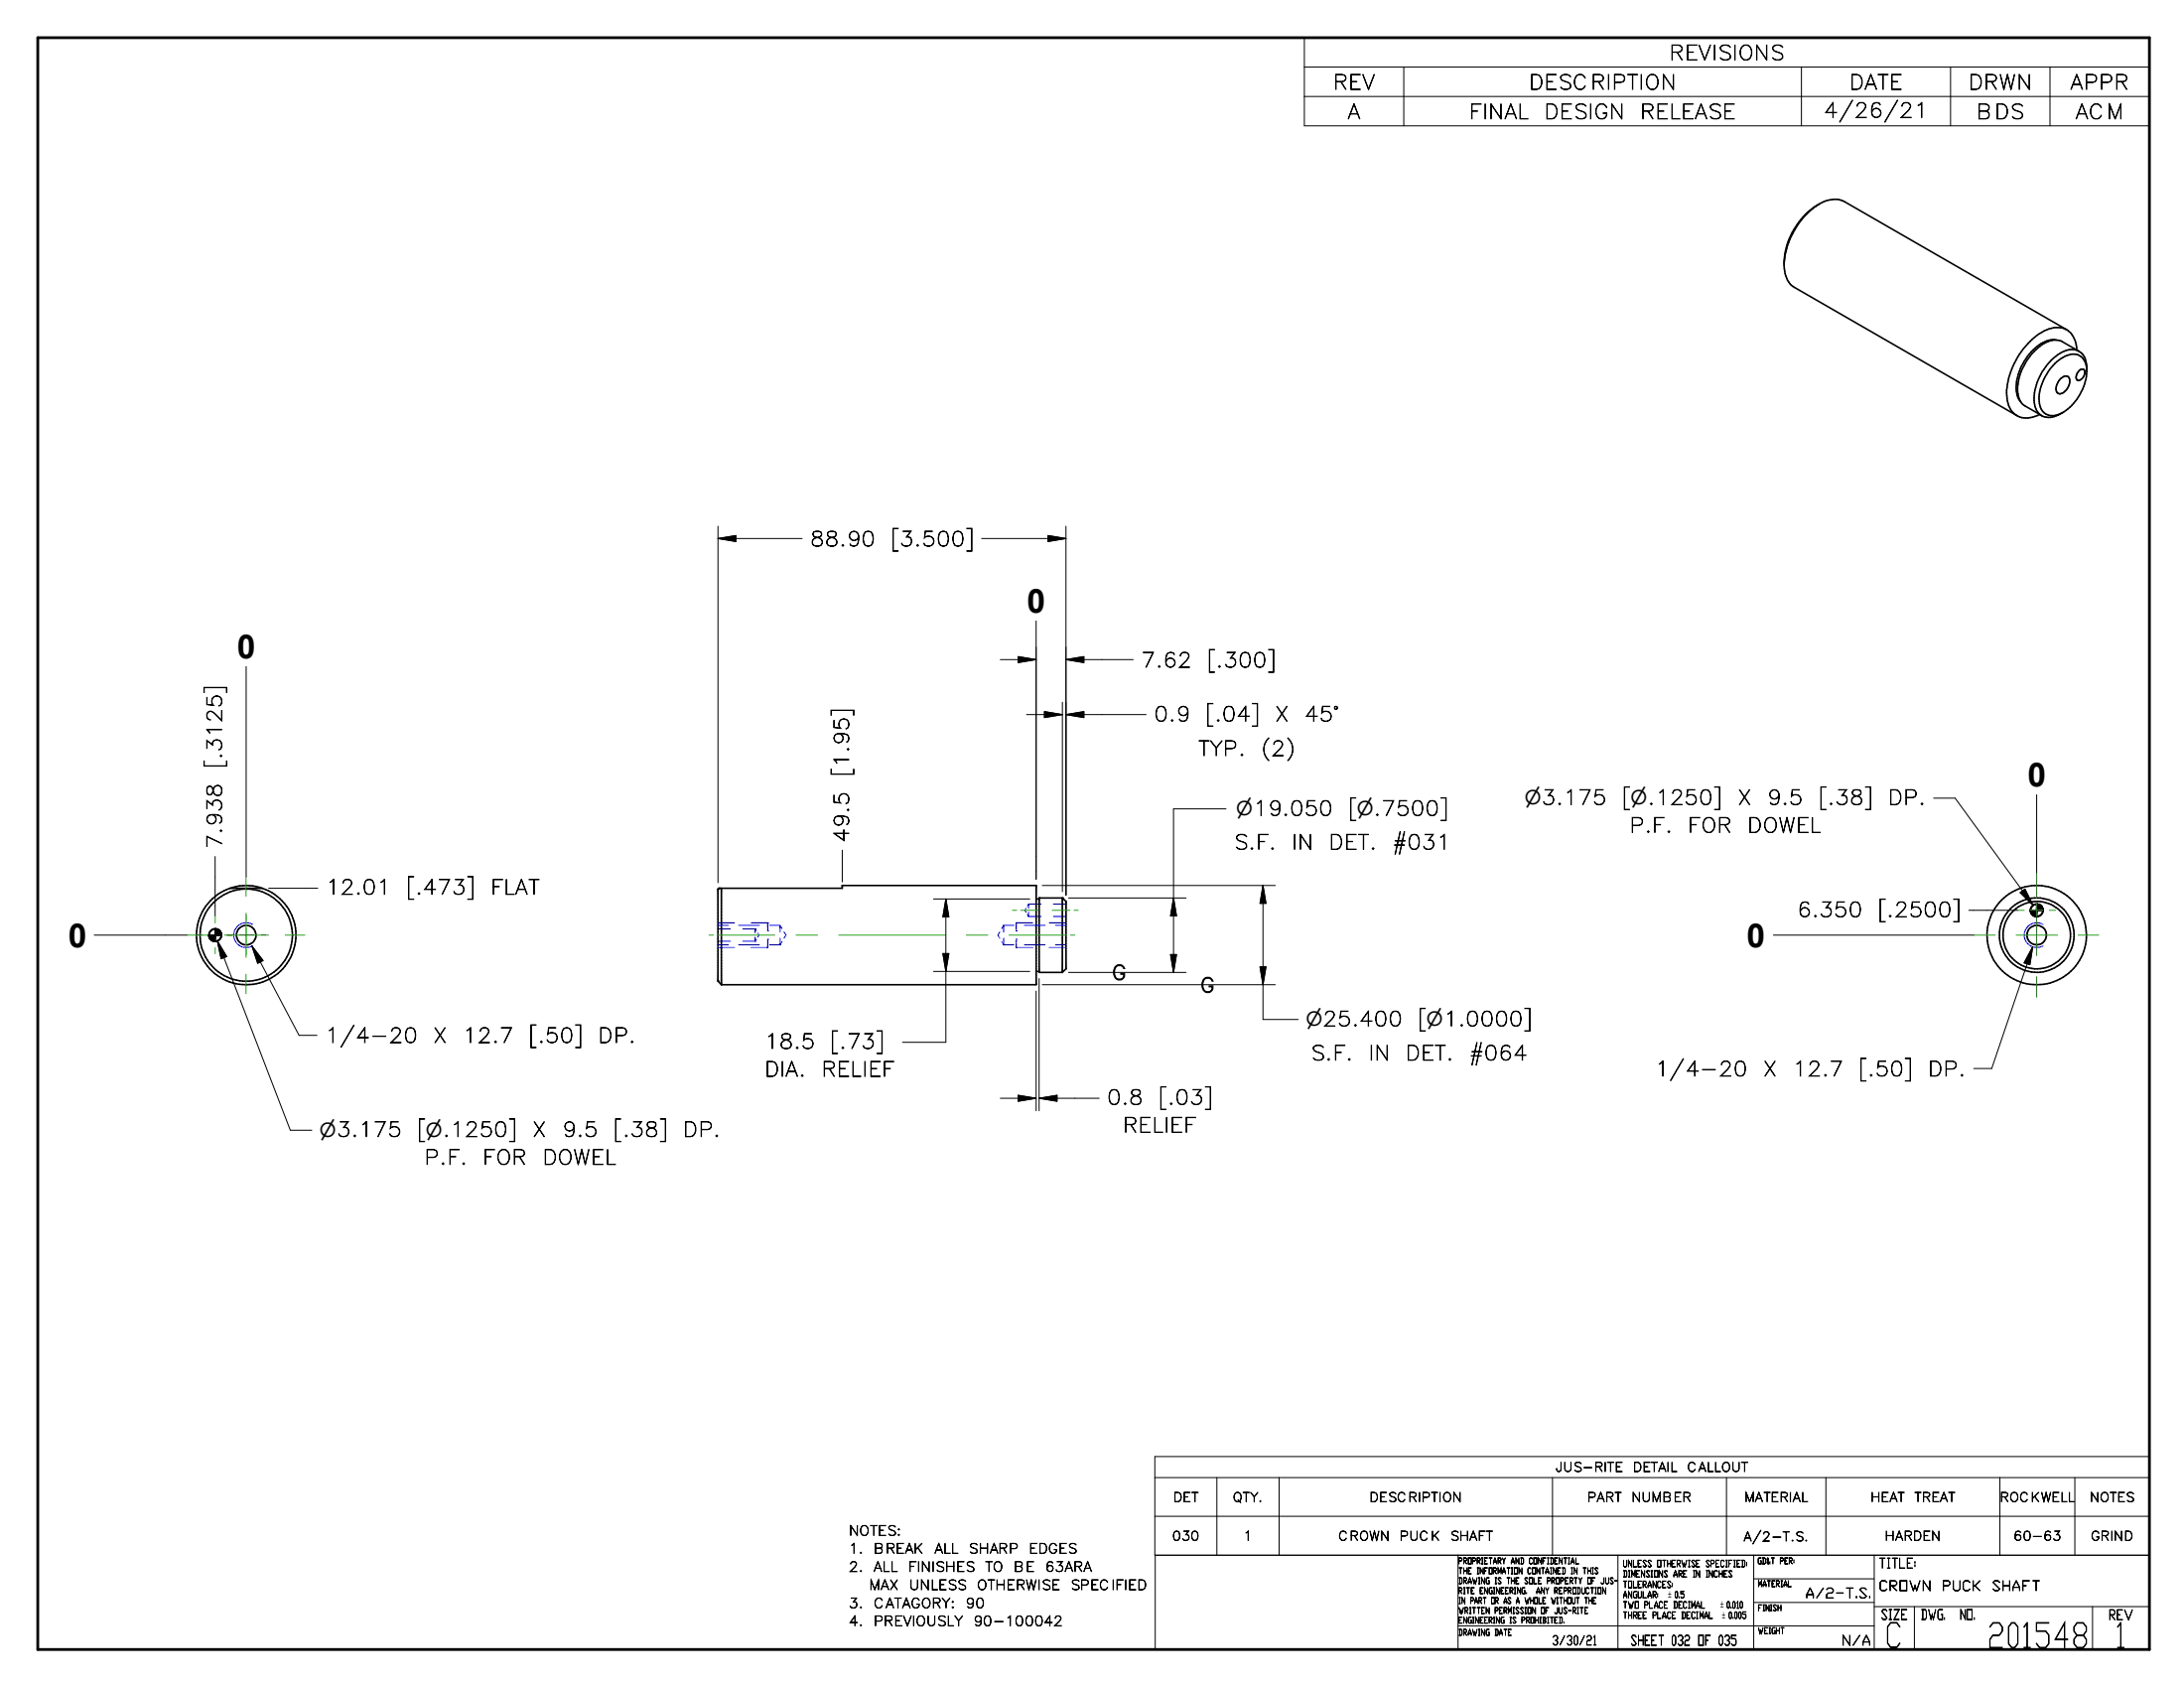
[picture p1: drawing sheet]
<svg xmlns="http://www.w3.org/2000/svg" width="279mm" height="216mm" viewBox="0 0 279 216" stroke-linecap="round" stroke-linejoin="round" font-family="sans-serif">
<g fill="none" stroke="#00f" stroke-width=".13">
<path d="M32.3 118.2a1.59 1.59 0 0 0-2.4 1.4 1.59 1.59 0 0 0 2.4 1.4M91.9 118.8h1.5M91.9 118.4h1.3M91.9 118h2.1M94.5 118.4h2.6M95 118.8h1.6M96.1 118h2.1M96.6 118.8h.1M96.6 118.8v.6M96.6 119.9v.5M96.6 118.8l.2 .3M96.9 119.4l.2 .2-.2 .3"/>
<path d="M98.2 118h.1M98.2 119.1h.1M98.2 118v1.1M98.5 118.4h1.3l.2 .4M99.8 118.4v.8M100.3 119.2l.3 .4-.3 .4M127.9 119.2l-.2 .4 .2 .4M128.4 118.4h1.3M128.4 118.4v.8M128.4 118.4l-.2 .4M130 119.1h.1M130 118h.1"/>
<path d="M130 118h2.1M130 118v1.1M131.1 118.4h2.6M131.3 116.2l-.2 .2 .2 .3M131.4 117l.2 .2M131.6 115.6h.1M131.6 117.2h.1M131.6 115.6v.6M131.6 116.7v.5M131.6 115.6l-.2 .3M131.6 115.6h1.6M131.6 117.2h1.6"/>
<path d="M134.2 118h2.2M134.8 115.6h1.6M134.8 117.2h1.6M135 118.4h1.4M261.4 118.2a1.59 1.59 0 0 0-2.4 1.4 1.59 1.59 0 0 0 2.4 1.4M91.9 120.4h1.5M91.9 120.8h1.3M91.9 121.2h2.1M94.5 120.8h2.6M95 120.4h1.6M96.6 120.4h.1M96.8 120.1l-.2 .3"/>
<path d="M98.2 120.1h.1M98.2 120.1v1.1h-2.1M98.5 120.8h1.3M99.8 120.8h.1M99.8 120v.8M100 120.4l-.2 .4M128.2 120.4l.2 .4M128.4 120.8h.1M128.4 120.8h1.3M128.4 120v.8M130 120.1h.1M130 120.1v1.1h2.1"/>
<path d="M131.1 120.8h2.6M134.2 121.2h2.2M135 120.8h1.4"/>
</g>
<g fill="none" stroke="#000" stroke-width=".2">
<path d="M228.2 33.5a3.4 3.4 0 0 0 1.4 3.3l28.4 16.4M228.3 33.3a9.6 9.6 0 0 1 5.2-7.6 3 3 0 0 1 2.4 .1l28.5 16.4M232.7 26.1a9.2 9.2 0 0 0-4.5 7.6M263.1 43.5a3.7 3.7 0 0 0-3.3 1.5 6.5 6.5 0 0 0-1.7 5.5l.1 .5 .3 .4M263.6 48.4a.71 .71 0 0 1 1.1-.1 1.63 1.63 0 0 1-1.2 2.1 .76 .76 0 0 1-.4-1.2zM265.7 44.8a2.65 2.65 0 0 0-2.1-2.9 5.1 5.1 0 0 0-4.2 2 9.7 9.7 0 0 0-2.7 6.7 2.65 2.65 0 0 0 1.9 2.8 3.7 3.7 0 0 0 2.3-.4M266 44.9l-2.1-1.2a2.78 2.78 0 0 0-3.2 .8 7.1 7.1 0 0 0-2.5 5.9 1.93 1.93 0 0 0 .9 1.5l2.1 1.3M266 47.4a.4 .4 0 0 1 .7 .1 .94 .94 0 0 1-1 1.1 .94 .94 0 0 1 .3-1.2zM267 47.2a1.79 1.79 0 0 0-1.8-1.9 5.3 5.3 0 0 0-3.9 3.5 3.7 3.7 0 0 0 .1 3.9 1.87 1.87 0 0 0 2.4 .1 6.5 6.5 0 0 0 3.1-6.6 1.87 1.87 0 0 0-2.9-1.3 7 7 0 0 0-3.7 6.9 1.84 1.84 0 0 0 2.7 1.4l.9-.4M26.7 119.7l.1 .3M26.7 119.5v.2M26.7 119.7l.3 .5"/>
<path d="M26.9 119.1l-.1 .3M27.4 118.8l-.3 .1-.2 .2M27.6 118.8l.3 .1M27.7 118.8h-.3l-.3 .1a.74 .74 0 0 0-.4 .7M27.7 118.8l.5 .3M27.7 118.8l.3 .2 .3 .3M28 119l.2 .2M28.2 119.1l.1 .2M28.3 119.3v.3M28.3 119.3v.2M28.3 119.5a.8 .8 0 0 1-.4 .8M28.3 119.7l-.1 .3"/>
<path d="M29.4 113.6h4.2M29.4 113.6a6.2 6.2 0 0 1 4.2 0M29.4 113.6a6.3 6.3 0 0 0-3 9.8 6.3 6.3 0 0 0 10.2 0 6.3 6.3 0 0 0-3-9.8M91.9 113.7h.1M91.9 113.7l.1-.1h15.8v-.3h24.8v12.6M91.9 113.7v11.8M92.3 113.6v12.3M132.6 115h.3M132.9 114.9h.1M132.9 114.9v9.5h3M132.9 114.9h3M135.9 114.9h.1"/>
<path d="M135.9 114.9v9.5M135.9 114.9l.5 .4v8.6l-.5 .5M259.8 116.4v.4M259.8 116.6l.1 .3M259.9 116.8a.7 .7 0 0 0 .6 .4M260.5 115.6a.79 .79 0 0 0-.6 1.3 .79 .79 0 0 0 1.4-.1M260.6 115.6l.2 .1M260.6 115.6l.5 .2M260.9 115.7l.2 .2M261.1 115.8a.8 .8 0 0 0-1.3 .6M261.1 115.8l.1 .2M261.2 115.9v.1"/>
<path d="M261.2 116l.1 .3M261.2 116l.2 .5-.1 .3M261.3 116.7l-.3 .4-.4 .1M261.4 116.4l-.1 .3M26.8 120l.5 .4M26.8 120l.2 .2M27 120.2l.4 .2M27.2 120.3l.4 .1M27.9 120.3l-.3 .1M28.2 120l-.2 .3-.4 .1M91.9 125.5h.1M91.9 125.5l.4 .4"/>
<path d="M92.3 125.9h40.3M132.6 124.2h.3"/>
<circle cx="31.5" cy="119.6" r="1.25"/>
<circle cx="31.5" cy="119.6" r="5.9"/>
<circle cx="260.6" cy="119.6" r="1.24"/>
<circle cx="260.6" cy="119.6" r="4.3"/>
<circle cx="260.6" cy="119.6" r="4.8"/>
<circle cx="260.6" cy="119.6" r="6.4"/>
</g>
<g fill="#000" stroke="#000" stroke-width=".2">
<path d="M26.7 119.7l.8-.1-.8 .1zM26.7 119.6h.8zM26.8 119.8l.7-.2zM26.7 119.7l.8-.1zM26.8 119.9l.7-.3-.7 .4zM27.5 118.8v.8zM27.6 118.8l-.1 .8zM27.7 118.8l-.2 .8zM27.8 118.8v.1l-.3 .7zM27.8 118.9l-.3 .7zM27.9 118.9l-.4 .7zM28 118.9v.1l-.5 .6z"/>
<path d="M28 119l-.5 .6zM28.1 119v.1l-.6 .5zM27.5 119.6l.6-.5h.1zM27.5 119.6l.7-.5zM27.5 119.6l.7-.4v.1zM27.5 119.6l.8-.3zM27.5 119.6l.8-.2zM27.5 119.6l.8-.1v.1zM27.5 119.6h.8zM259.8 116.5l.8-.1-.8 .2zM259.8 116.4h.8zM259.8 116.6l.8-.2z"/>
<path d="M259.8 116.7l.8-.3zM259.8 116.7l.8-.3-.8 .4zM259.8 116.8l.8-.4zM259.9 116.8l.7-.4-.7 .5zM259.9 116.9l.7-.5zM260 117l.6-.6-.6 .6zM260.6 116.4l-.6 .6zM260.6 116.4l-.5 .7v-.1zM260.6 116.4l-.5 .7zM260.6 116.4l-.4 .7zM260.6 116.4l-.3 .8zM260.6 116.4l-.2 .8z"/>
<path d="M260.6 116.4l-.1 .8h-.1zM260.6 116.4l-.1 .8zM260.6 115.6v.8zM260.7 115.6l-.1 .8zM260.7 115.7h.1l-.2 .7zM260.8 115.7l-.2 .7zM260.9 115.7l-.3 .7zM261 115.7l-.4 .7zM261 115.8h.1l-.5 .6zM261.1 115.8l-.5 .6zM260.6 116.4l.5-.5h.1zM260.6 116.4l.6-.4z"/>
<path d="M260.6 116.4l.6-.4 .1 .1zM260.6 116.4l.7-.3zM260.6 116.4l.7-.2zM260.6 116.4l.7-.1zM260.6 116.4l.7-.1 .1 .1zM260.6 116.4h.8zM26.8 120l.7-.4zM26.9 120.1l.6-.5-.6 .5zM26.9 120.1l.6-.5zM26.9 120.1l.6-.5-.5 .6zM27.5 119.6l-.5 .6zM27.5 119.6l-.4 .7z"/>
<path d="M27.5 119.6l-.3 .7h-.1zM27.5 119.6l-.3 .7zM27.5 119.6l-.2 .8zM27.5 119.6v.8h-.1zM27.5 119.6v.8z"/>
</g>
<path d="M4.8 4.8h270.2v206.2h-270.2z" fill="none" stroke="#000" stroke-width=".36"/>
<g fill="none" stroke="#000" stroke-width=".13">
<path d="M166.9 4.8h108.1v11.3h-108.1zM166.9 8.6h108.1M166.9 12.3h108.1M179.6 8.6v7.5M230.5 8.6v7.5M249.5 8.6v7.5M262.3 8.6v7.5M91.9 68.9h10.7M91.9 68.9l2.2-.4v.8zM91.9 67.3v45.6M125.6 68.9h10.8M132.6 79.4v33.1"/>
<path d="M134.1 68.5l2.3 .4-2.3 .4zM136.4 67.3v47.2M31.5 85.3v26.8M128 84.4h4.6M130.3 84l2.3 .4-2.3 .3zM131.3 91.4h4.6M133.6 91l2.3 .4-2.3 .4zM135.9 89.8v24.2M136.4 84.4h8.6M136.4 84.4l2.3-.4v.7zM136.4 91.4l2.3-.4v.8zM136.4 91.4h10.2"/>
<path d="M12.1 119.6h11.9M26.7 119.6h1.6M27.5 109.6v7.6M27.5 118.8v1.6M34.4 113.6h6.2M107.8 108.7v4.1M119.4 115h12.3M121 115v18.3h-5.5M121 115l.4 2.3h-.8zM133.3 113.3h29.9M136.7 114.9h15M150.1 114.9l.4 2.2h-.8z"/>
<path d="M156.8 103.5h-6.7v20.9M161.6 113.3v17.1h4.5M161.6 113.3l.4 2.2h-.8zM226.9 119.6h25.7M247.4 102.1h2.7l10 13.7M251.9 116.4h6.3M258.4 114.2l.7-.5 1 2.1zM259.8 116.4h1.6M260.6 101.7v10M260.6 115.6v1.6M27.8 120.3l9.3 24.3h2.8M27.8 120.3l1.2 2-.7 .3z"/>
<path d="M32.2 121l6.1 11.4h2.2M32.2 121l1.5 1.9-.7 .3zM119.4 124.2h12.3M120.6 122h.8l-.4 2.2zM132.6 126.8v15.3M132.9 125.2v16.9M133.3 125.9h29.9M136.7 124.4h15M149.7 122.1h.8l-.4 2.3zM161.2 123.7h.8l-.4 2.2zM260 121.1l-5.2 15.6h-2.3M260 121.1l-.3 2.3-.8-.2z"/>
<path d="M128 140.5h4.6M130.3 140.1l2.3 .4-2.3 .4zM132.9 140.5h7.7M132.9 140.5l2.3-.4v.8zM147.7 189h127.3M147.7 193.9h127.3M147.8 198.9v12.1h127.2v-24.7h-127.3v12.6h127.3M155.7 189v9.9M163.6 189v9.9M186.5 198.9v12.1M198.6 189v9.9M207 198.9v12.1"/>
<path d="M220.9 189v9.9M224.4 198.9v12.1M233.6 189v9.9M239.8 198.9v12.1M255.8 189v9.9M265.4 189v9.9M186.5 208h53.3M224.4 201.9h15.4M224.4 205h15.4M239.8 205.5h35.2M244.9 205.5v5.5M267.7 205.5v5.5"/>
</g>
<g fill="#000" stroke="#000" stroke-width=".13">
<path d="M91.9 68.9l2.2-.4v.8zM134.1 68.5l2.3 .4-2.3 .4zM130.3 84l2.3 .4-2.3 .3zM133.6 91l2.3 .4-2.3 .4zM136.4 84.4l2.3-.4v.7zM136.4 91.4l2.3-.4v.8zM121 115l.4 2.3h-.8zM150.1 114.9l.4 2.2h-.8zM161.6 113.3l.4 2.2h-.8zM258.4 114.2l.7-.5 1 2.1zM27.8 120.3l1.2 2-.7 .3zM32.2 121l1.5 1.9-.7 .3z"/>
<path d="M120.6 122h.8l-.4 2.2zM149.7 122.1h.8l-.4 2.3zM161.2 123.7h.8l-.4 2.2zM260 121.1l-.3 2.3-.8-.2zM130.3 140.1l2.3 .4-2.3 .4zM132.9 140.5l2.3-.4v.8z"/>
</g>
<g fill="none" stroke="#23a718" stroke-width=".13">
<path d="M24 119.6h2.5M26.7 119.6h1.6M27.5 117.2v.8M27.5 118.8v1.6M28.7 119.6h5.6M31.5 112.1v2.5M31.5 116.8v5.6M36.5 119.6h2.5M90.7 119.6h.5M91.8 119.6h7.3M101.8 119.6h2.8M107.3 119.6h13.6"/>
<path d="M123.7 119.6h2.7M129.1 119.6h7.3M129.5 116.4h.6M130.6 116.4h2.3M134.6 116.4h2.3M137 119.6h.5M137.4 116.4h.5M252.6 119.6h2.7M257.9 119.6h5.3M258.2 116.4h.8M259.8 116.4h1.6M260.6 111.7v3.2"/>
<path d="M260.6 115.6v6.6M262.2 116.4h.7M265.9 119.6h2.6M27.5 121.2v.8M31.5 124.6v2.5M260.6 124.9v2.7"/>
</g>
<g font-size="4.4">
<text x="241.1" y="210.7">C</text>
<text x="254.2" y="210.7">201548</text>
<text x="270.5" y="210.7">1</text>
</g>
<g font-size="4.2">
<text x="131.4" y="78.4">0</text>
<text x="30.3" y="84.2">0</text>
<text x="259.4" y="100.6">0</text>
<text x="8.7" y="121.1">0</text>
<text x="223.5" y="121.1">0</text>
</g>
<g font-size="2.6">
<text x="170.5" y="11.4">REV</text>
<text x="195.6" y="11.4">DESCRIPTION</text>
<text x="213.5" y="7.7">REVISIONS</text>
<text x="236.6" y="11.4">DATE</text>
<text x="251.8" y="11.4">DRWN</text>
<text x="264.8" y="11.4">APPR</text>
<text x="172.4" y="15.2">A</text>
<text x="187.9" y="15.2">FINAL</text>
<text x="197.5" y="15.2">DESIGN</text>
<text x="209.8" y="15.2">RELEASE</text>
<text x="233.3" y="15">4/26/21</text>
<text x="252.8" y="15.2">BDS</text>
<text x="265.5" y="15.2">ACM</text>
<text x="103.6" y="69.9">88.90</text>
<text x="114" y="69.9">[3.500]</text>
<text x="146" y="85.3">7.62</text>
<text x="154.4" y="85.3">[.300]</text>
<text x="147.6" y="92.2">0.9</text>
<text x="154.2" y="92.2">[.04]</text>
<text x="163.1" y="92.2">X</text>
<text x="166.9" y="92.2">45°</text>
<text x="28.4" y="98.3" transform="rotate(-90 28.4 98.3)">[.3125]</text>
<text x="108.6" y="99.3" transform="rotate(-90 108.6 99.3)">[1.95]</text>
<text x="153.3" y="96.6">TYP.</text>
<text x="161.3" y="96.6">(2)</text>
<text x="108.6" y="107.8" transform="rotate(-90 108.6 107.8)">49.5</text>
<text x="172.5" y="104.3">[n.7500]</text>
<text x="207.5" y="102.9">[n.1250]</text>
<text x="208.5" y="106.5">P.F.</text>
<text x="215.9" y="106.5">FOR</text>
<text x="222.3" y="102.9">X</text>
<text x="223.5" y="106.5">DOWEL</text>
<text x="226" y="102.9">9.5</text>
<text x="232.7" y="102.9">[.38]</text>
<text x="241.5" y="102.9">DP.</text>
<text x="28.4" y="108.5" transform="rotate(-90 28.4 108.5)">7.938</text>
<text x="157.8" y="108.6">S.F.</text>
<text x="165.2" y="108.6">IN</text>
<text x="170" y="108.6">DET.</text>
<text x="178.1" y="108.6">#031</text>
<text x="41.7" y="114.4">12.01</text>
<text x="52" y="114.4">[.473]</text>
<text x="62.7" y="114.4">FLAT</text>
<text x="229.9" y="117.3">6.350</text>
<text x="240.3" y="117.3">[.2500]</text>
<text x="142.2" y="125.3">G</text>
<text x="153.5" y="127">G</text>
<text x="181.4" y="131.2">[n1.0000]</text>
<text x="41.6" y="133.4">1/4-20</text>
<text x="55.4" y="133.4">X</text>
<text x="59.2" y="133.4">12.7</text>
<text x="67.6" y="133.4">[.50]</text>
<text x="76.5" y="133.4">DP.</text>
<text x="97.8" y="134.1">18.5</text>
<text x="97.8" y="137.7">DIA.</text>
<text x="105.1" y="137.7">RELIEF</text>
<text x="106.2" y="134.1">[.73]</text>
<text x="167.6" y="135.6">S.F.</text>
<text x="175.1" y="135.6">IN</text>
<text x="179.8" y="135.6">DET.</text>
<text x="187.9" y="135.6">#064</text>
<text x="211.7" y="137.6">1/4-20</text>
<text x="225.5" y="137.6">X</text>
<text x="229.3" y="137.6">12.7</text>
<text x="237.8" y="137.6">[.50]</text>
<text x="246.6" y="137.6">DP.</text>
<text x="141.6" y="141.3">0.8</text>
<text x="148.2" y="141.3">[.03]</text>
<text x="53.4" y="145.4">[n.1250]</text>
<text x="54.3" y="148.9">P.F.</text>
<text x="61.7" y="148.9">FOR</text>
<text x="68.1" y="145.4">X</text>
<text x="69.4" y="148.9">DOWEL</text>
<text x="71.9" y="145.4">9.5</text>
<text x="78.5" y="145.4">[.38]</text>
<text x="87.3" y="145.4">DP.</text>
<text x="143.6" y="144.8">RELIEF</text>
</g>
<g font-size="2.5">
<text x="158.2" y="104.3">n19.050</text>
<text x="195.1" y="102.9">n3.175</text>
<text x="167.1" y="131.2">n25.400</text>
<text x="40.9" y="145.4">n3.175</text>
</g>
<g font-size="1.8">
<text x="240.3" y="200.6">TITLE:</text>
<text x="240.3" y="203.4">CROWN</text>
<text x="248.4" y="203.4">PUCK</text>
<text x="254.8" y="203.4">SHAFT</text>
<text x="230.9" y="204.4">A/2-T.S.</text>
<text x="240.6" y="207.1">SIZE</text>
<text x="245.7" y="207.1">DWG.</text>
<text x="250.7" y="207.1">NO.</text>
<text x="269.7" y="207.2">REV</text>
<text x="208.6" y="210.4">SHEET 032 OF 035</text>
<text x="235.6" y="210.4">N/A</text>
</g>
<g font-size="1.7">
<text x="108.6" y="196.4">NOTES:</text>
<text x="108.6" y="198.7">1.</text>
<text x="108.6" y="201">2.</text>
<text x="111.2" y="203.3">MAX</text>
<text x="111.8" y="198.7">BREAK</text>
<text x="111.8" y="201">ALL</text>
<text x="116.2" y="201">FINISHES</text>
<text x="116.3" y="203.3">UNLESS</text>
<text x="119.5" y="198.7">ALL</text>
<text x="123.9" y="198.7">SHARP</text>
<text x="125" y="203.3">OTHERWISE</text>
<text x="126" y="201">TO</text>
<text x="129.7" y="201">BE</text>
<text x="131.6" y="198.7">EDGES</text>
<text x="133.7" y="201">63ARA</text>
<text x="136.9" y="203.3">SPECIFIED</text>
<text x="108.6" y="205.7">3.</text>
<text x="108.6" y="207.9">4.</text>
<text x="111.8" y="205.7">CATAGORY:</text>
<text x="111.8" y="207.9">PREVIOUSLY</text>
<text x="123.5" y="205.7">90</text>
<text x="124.5" y="207.9">90-100042</text>
</g>
<g font-size="1.6">
<text x="199" y="188.2">JUS-RITE</text>
<text x="208.9" y="188.2">DETAIL</text>
<text x="215.8" y="188.2">CALLOUT</text>
<text x="149.9" y="197">030</text>
<text x="150.1" y="192.1">DET</text>
<text x="157.7" y="192.1">QTY.</text>
<text x="159.1" y="197">1</text>
<text x="171.2" y="197">CROWN</text>
<text x="175.2" y="192.1">DESCRIPTION</text>
<text x="179" y="197">PUCK</text>
<text x="185.5" y="197">SHAFT</text>
<text x="203" y="192.1">PART</text>
<text x="208.7" y="192.1">NUMBER</text>
<text x="223.1" y="197.1">A/2-T.S.</text>
<text x="223.1" y="192.1">MATERIAL</text>
<text x="239.3" y="192.1">HEAT</text>
<text x="241.1" y="197">HARDEN</text>
<text x="244.9" y="192.1">TREAT</text>
<text x="255.8" y="192.1">ROCKWELL</text>
<text x="257.6" y="197">60-63</text>
<text x="267.3" y="192.1">NOTES</text>
<text x="267.5" y="197">GRIND</text>
<text x="198.5" y="210.4">3/30/21</text>
</g>
<g font-size="1.1">
<text x="207.6" y="200.4">UNLESS OTHERWISE SPECIFIED:</text>
<text x="207.6" y="201.7">DIMENSIONS ARE IN INCHES</text>
<text x="207.6" y="203.1">TOLERANCES:</text>
<text x="207.6" y="204.4">ANGULAR:</text>
<text x="207.6" y="205.7">TWO PLACE DECIMAL</text>
<text x="207.6" y="207">THREE PLACE DECIMAL</text>
<text x="213.4" y="204.3">` 0.5</text>
<text x="220.1" y="205.7">`0.010</text>
<text x="220.3" y="207">` 0.005</text>
</g>
<g font-size="1">
<text x="186.6" y="200">PROPRIETARY AND CONFIDENTIAL</text>
<text x="186.6" y="201.3">THE INFORMATION CONTAINED IN THIS</text>
<text x="186.6" y="202.6">DRAWING IS THE SOLE PROPERTY OF JUS-</text>
<text x="186.6" y="203.8">RITE ENGINEERING.</text>
<text x="196.5" y="203.8">ANY REPRODUCTION</text>
<text x="224.8" y="200">GD&amp;T PER:</text>
<text x="224.9" y="202.9">MATERIAL</text>
<text x="186.6" y="209.2">DRAWING DATE</text>
<text x="186.6" y="206.4">WRITTEN PERMISSION OF JUS-RITE</text>
<text x="186.6" y="207.6">ENGINEERING IS PROHIBITED.</text>
<text x="186.6" y="205.1">IN PART OR AS A WHOLE WITHOUT THE</text>
<text x="224.9" y="209">WEIGHT</text>
<text x="224.9" y="206">FINISH</text>
</g>
</svg>
